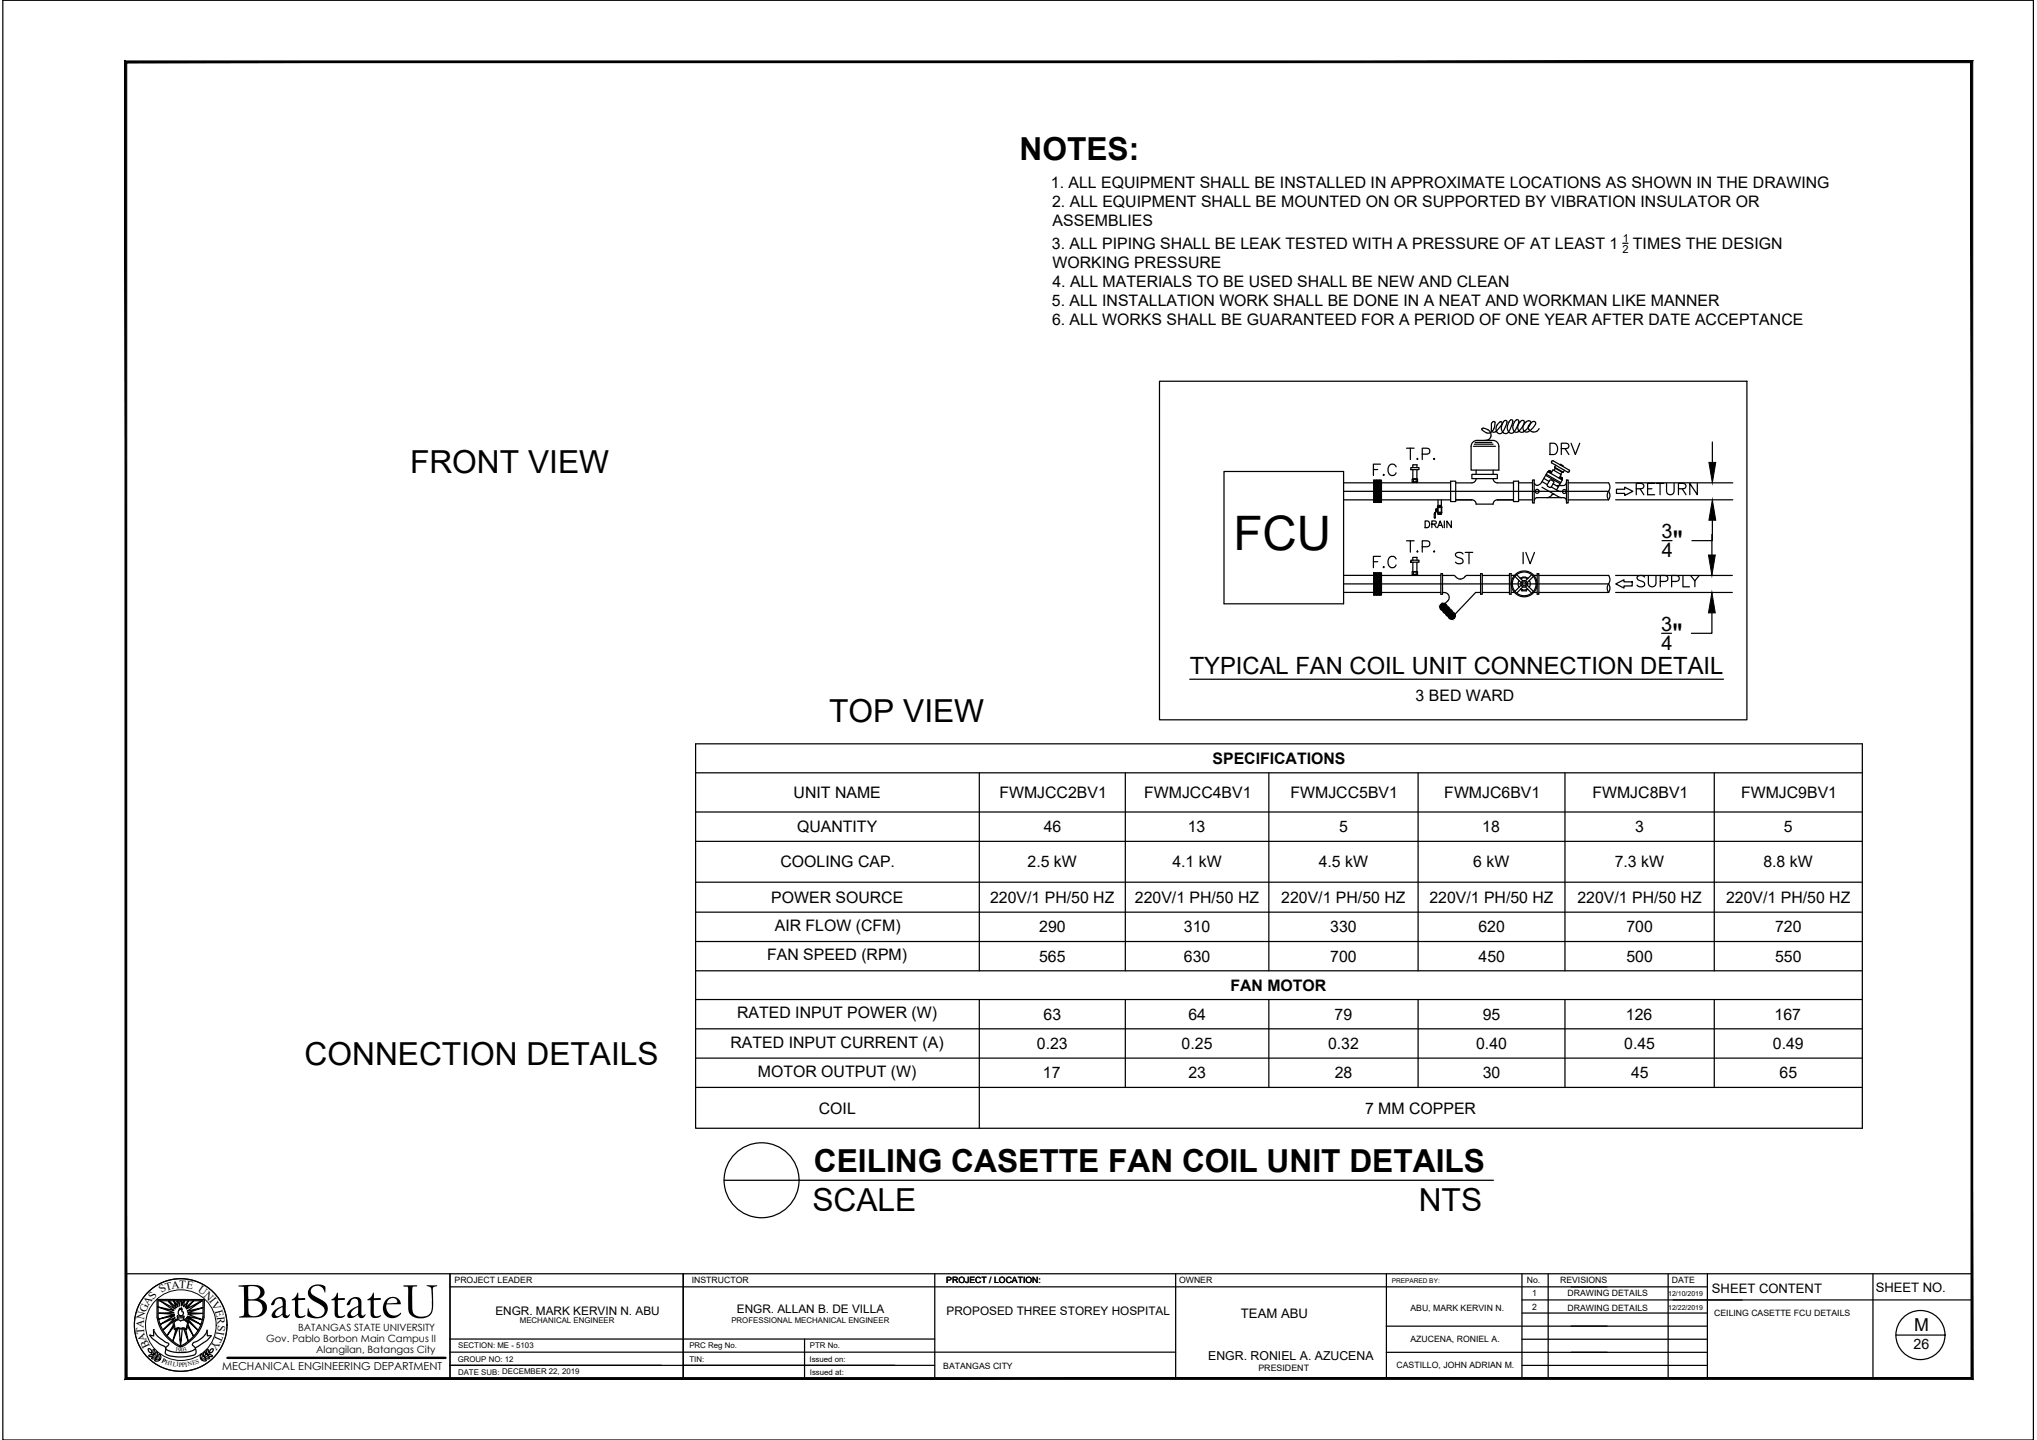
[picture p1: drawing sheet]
<svg xmlns="http://www.w3.org/2000/svg" width="420mm" height="297mm" viewBox="0 0 420 297" stroke-linecap="round" stroke-linejoin="round" font-family="sans-serif">
<!-- layer: 0 -->
<g fill="none" stroke="#000" stroke-width=".25">
<path d="M334.7 50.2h1.1M252.5 97.3h24.6v27.3h-24.6zM277.1 99.6h6.3M283.4 99h1.5v4.6h-1.5zM284.9 99.6h14.3M291.4 96.9v1.9h.9v-1.9M291.6 98.9h-.3v.5M291.6 99.4h-.3M291.6 98.9v.5h.3h.2v-.5M291.6 98.9h.5M292.1 98.9h.3v.5M292.1 99.4h.3"/>
<path d="M292.2 99.4v.2M292.3 99.4h-.9v.2M299.2 99.3h1.1v4.2h-1.1zM300.3 99.6h3.3M303.4 92.1a1.22 1.22 0 0 1 1.3-1.3h3.2a1.22 1.22 0 0 1 1.3 1.3M303.4 92.1v4.9h5.8v-4.9M303.6 97.8h5.2v.9h-5.2zM303.9 92.1h4.6M304.1 91.6h3.9M304.3 91.3h3.4M304.5 97v.8M304.5 98.7a.87 .87 0 0 1-.9 .9"/>
<path d="M307.6 87.4v1a.57 .57 0 0 0 .1 .6 .57 .57 0 0 0 .6 .1 3.6 3.6 0 0 0 1.5-1.9l-.1-.2a1.3 1.3 0 0 0-1.1 1.8 .72 .72 0 0 0 1.1 .5 3.6 3.6 0 0 0 1-2.5h-.5l-.5 1.1M307.6 87.4a.39 .39 0 0 1 .3-.4 .39 .39 0 0 1 .5 .1 1.87 1.87 0 0 1-1.5 2.3 1.47 1.47 0 0 1-1.2-1 1.35 1.35 0 0 1 1.5 .6 1.35 1.35 0 0 1-.1 1.6l-.9 .2M308 98.7a.87 .87 0 0 0 .8 .9M308 97v.8M308.8 99.6h3.4M309.7 87.9a.99 .99 0 0 0 .1 1.2 .99 .99 0 0 0 1.2 .2l.1-.2M310.9 87.9a.98 .98 0 0 0 .1 1.1 .98 .98 0 0 0 1.1 .3 3.7 3.7 0 0 0 1.1-2.6 .63 .63 0 0 0-.9 .6 1.16 1.16 0 0 0 .6 1.9 3.1 3.1 0 0 0 1.5-2.3 .6 .6 0 0 0-1 .3 1.03 1.03 0 0 0-.3 1.3 1.03 1.03 0 0 0 1.2 .6l1-1 .4-.8a.5 .5 0 0 0-.3-.6 .5 .5 0 0 0-.6 .4 1.18 1.18 0 0 0-.1 2h.5M310.9 87.9a1.19 1.19 0 0 1 1-1.3 3.1 3.1 0 0 1-.8 2.6M312.2 99.3h1v4.2h-1zM313.2 99.6h2.9M315.3 87.8a1.12 1.12 0 0 0 .8 1.3 1.12 1.12 0 0 0 1.4-.7M315.3 87.8a1.05 1.05 0 0 1 1.4-.7l.1 .3-.3 .5-1.3 1.2"/>
<path d="M316.1 99h.4v4.7h-.4zM316.5 99.6a.77 .77 0 0 0 .7 .6 .77 .77 0 0 0 .8-.7l1.2-2.2 3 1.7-1.1 2.1M318.1 99.3l1 .7 .5-.9 .4-.1 .5 .4-.5 1M318.4 98.7l1.1 .6M318.8 98l3 1.8M318.9 97.8l3 1.8M319.1 100l.1 .3 .4 .2M319.3 97.3l.2-.2 .4 .3M319.4 97.4l.2-.3 .3 .1-.2 .4M319.5 97.1l.4 .2M319.9 97.7l.4-.8 1.7 1-.4 .7M319.9 97.3l-.1 .3"/>
<path d="M320.1 95.5l3.3 1.9 .2-.1M320.3 95l3.3 1.9 .1 .3M320.3 99.8l1.1 .6M320.7 96.4l1.7 1M320.7 96.6l1.5 .8 .3-.1 .2-.3M320.8 96.6l-.3 .4M321.8 98.7l.2-.3 .3 .2-.2 .3M321.8 98.5l.5 .2M321.9 98.5l-.2 .2M321.9 98.5l.3 .2M322.2 97.4l-.3 .4M322.2 98.7v.3"/>
<path d="M323.1 99.5a.69 .69 0 0 1-.5 .6l-1.5 .1M323.1 99h.4v4.7h-.4zM323.5 99.6h8.3a1.47 1.47 0 0 1 0 1.7M323.7 97.2l-.1 .1M333.2 99.6h24.2M353.2 91.2v4.2M277.1 118.7h6.3M277.1 101.4h54.7M277.1 103.1h6.3M283.4 118.2h1.5v4.6h-1.5zM283.4 101.3l.3 .3M283.4 101.6l.3 .3"/>
<path d="M283.4 101.9l.3 .3M283.4 102.2l.3 .3M283.4 102.5l.3 .3M283.4 102.8l.3 .3M283.4 103l.3 .3M283.4 103.6h.1M283.4 103.1h.1M283.4 102.8h.1M283.4 102.2h.1M283.4 101.6h.1M283.5 119.8l.5 .4M283.7 119.9l-.3 .3"/>
<path d="M283.8 101.2l.4 .4M283.8 101.5l.4 .4M283.8 101.8l.4 .4M283.8 102.1l.4 .4M283.8 102.3l.4 .5M283.8 102.6l.4 .5M283.8 102.9l.4 .4M283.8 103.2l.4 .4 .3-.3M283.8 103.5l.1 .1M284 101.3l-.5 .5M284 103.3l-.3 .3-.3-.2M284 103.1l-.5 .4"/>
<path d="M284 102.8l-.5 .4M284 102.5l-.5 .4M284 102.2l-.5 .4M284 101.9l-.5 .4M284 101.6l-.5 .5M284.1 119.8l.4 .4M284.2 119.6l-.4 .4M284.2 119.9l-.4 .4M284.4 101.2l.4 .4M284.4 101.5l.4 .4M284.4 101.8l.4 .4M284.4 102.1l.4 .4"/>
<path d="M284.4 102.3l.4 .5M284.4 102.6l.4 .5M284.4 102.9l.4 .4M284.4 103.2l.4 .4 .1-.1M284.4 103.5l.1 .1M284.5 101.3l-.4 .5M284.5 103.1l-.4 .4M284.5 102.8l-.4 .4M284.5 102.5l-.4 .4M284.5 102.2l-.4 .4M284.5 101.9l-.4 .4M284.5 101.6l-.4 .5"/>
<path d="M284.7 119.8l.2 .2M284.8 119.6l-.4 .4M284.8 119.9l-.4 .4M284.9 118.7h12.3M284.9 103.2l-.2 .3M284.9 102.9l-.2 .3M284.9 102.6l-.2 .3M284.9 102.3l-.2 .3M284.9 102.1l-.2 .2M284.9 101.8l-.2 .3M284.9 101.5l-.2 .3M284.9 103.1h14.3"/>
<path d="M291.3 118v.5h.3M291.3 118h.3M291.4 116v1.9M291.6 118v.5M291.6 118.5h.5M291.6 118h.5M292.1 118v.5M292.1 118h.3v.5h-.3M292.2 118.6v.1M292.3 116v1.9M292.3 118.6h-.9v.1M292.3 117.9h-.9h.8"/>
<path d="M294 107.5h.4a.74 .74 0 0 1 .5 .7 .74 .74 0 0 1-.5 .6h-.4zM295.3 108.1h.8l.1-.5-.9-.1v1.3M295.8 108.1l.5 .7M296.5 108.8l.6-1.3 .5 1.3M296.6 103.1v1.2M296.7 108.4h.7M297.2 118.3h.3v4.3h-.3zM297.3 103.1v1.2M297.9 107.5v1.3M299.4 107.5v1.3l-1-1.3v1.3M300.3 103.1h3.3M303.6 103.1a.87 .87 0 0 1 .9 .9"/>
<path d="M305.4 118.3h.3v4.3h-.3zM305.7 118.7h5.6M311.3 118.3h.4v4.3h-.4zM312.2 103.1h-3.4a.87 .87 0 0 0-.8 .9h-3.5M312.5 118.9l1.3 1.3M312.8 118.6l1.3 1.2M313.2 103.1h2.9M313.3 119.7a1.26 1.26 0 0 0 0 1.4M315.4 119.7a1.26 1.26 0 0 1 0 1.4M315.9 118.6l-1.3 1.2M316.3 118.9l-1.3 1.3M316.5 103.2l.3-.4 .2-.2 5.5 .1a.67 .67 0 0 1 .6 .6"/>
<path d="M317.1 118.3h.3v4.3h-.3zM317.4 118.7h14.4M318.1 100.5l3.4 2M320 100.4l1.3 .8 .7 .2M320 100.4l-.4 .1M320.6 102h-.4l-.5 .5-.6 .1M321.5 102.5l.6 .1M323.5 103.1h8.3M331.8 118.7a1.47 1.47 0 0 1 0 1.7M331.8 101.3a1.49 1.49 0 0 1 0 1.8 1.49 1.49 0 0 1 0-1.8zM333.2 118.7h24.1M333.2 103.1h24.2"/>
<path d="M342.8 111.5h2.1M353.1 110.3v4.2M353.2 107.3v4.2h-4.2M277.1 120.4h54.7M277.1 122.2h6.3M283.4 120.4v.1M283.4 122.5h.1M283.4 122.2h.1M283.4 121.9h.1M283.4 121.3h.1M283.4 121h.1M283.5 120.3l.5 .5"/>
<path d="M283.5 120l.5 .5M283.5 122.6l.2 .2M283.5 122.3l.4 .5M283.5 122l.5 .5M283.5 121.8l.5 .4M283.5 121.5l.5 .4M283.5 121.2l.5 .4M283.5 120.9l.5 .4M283.5 120.6l.5 .4M283.7 120.2l-.3 .3M283.7 120.5l-.3 .2M283.7 120.8l-.3 .3"/>
<path d="M283.7 121l-.3 .3M283.7 121.3l-.3 .3M283.7 121.6l-.3 .3M283.7 121.9l-.3 .3M283.7 122.2l-.3 .3M283.7 122.5l-.3 .2M284.1 120.3l.4 .5M284.1 120l.4 .5M284.1 122.6l.1 .2M284.1 122.3l.4 .5M284.1 122l.4 .5M284.1 121.8l.4 .4"/>
<path d="M284.1 121.5l.4 .4M284.1 121.2l.4 .4M284.1 120.9l.4 .4M284.1 120.6l.4 .4M284.2 120.2l-.4 .4M284.2 120.5l-.4 .4M284.2 120.8l-.4 .4M284.2 121l-.4 .5M284.2 121.3l-.4 .5M284.2 121.6l-.4 .4M284.2 121.9l-.4 .4M284.2 122.2l-.4 .4"/>
<path d="M284.2 122.5l-.2 .3M284.7 120.3l.2 .3M284.7 122.6l.1 .2M284.7 122.3l.2 .3M284.7 122l.2 .3M284.7 121.8l.2 .2M284.7 121.5l.2 .3M284.7 121.2l.2 .3M284.7 120.9l.2 .3M284.7 120.6l.2 .3M284.7 120l.2 .3M284.8 120.2l-.4 .4"/>
<path d="M284.8 120.5l-.4 .4M284.8 120.8l-.4 .4M284.8 121l-.4 .5M284.8 121.3l-.4 .5M284.8 121.6l-.4 .4M284.8 121.9l-.4 .4M284.8 122.2l-.4 .4M284.8 122.5l-.3 .3M284.9 122.2h12.3M297.4 124.9l.5-.5 2.3 2.4-.5 .5zM297.5 122.2h.4M297.7 124.7l2.3 2.4"/>
<path d="M297.9 122.2a1.01 1.01 0 0 1 .9 .7 1.01 1.01 0 0 1-.2 1.1M298.6 124l-.6 .5M305.4 122.2h-1l-4.3 4.5M305.7 122.2h5.6M311.7 122.2h.7M313.6 121.5l.3 .4h.9l.3-.4M313.7 121.5a1.26 1.26 0 0 0 1.4 0M313.8 120.7l-1.3 1.3M314.1 121.1l-1.3 1.3M314.6 121.1l1.3 1.3M315 120.7l1.3 1.3M316.4 122.2h.7"/>
<path d="M317.4 122.2h14.4M331.8 120.4a1.49 1.49 0 0 1 0 1.8 1.49 1.49 0 0 1 0-1.8zM333.2 122.2h24.1M342.7 130.6h2.1M353.1 126.4v4.2h-4.2M143.5 153.4h240.6v79.3h-240.6zM143.5 159.4h240.6M202 159.4v40.9M232.1 159.4v40.9M245.4 140.1h110.1M261.7 159.4v40.9M292.5 159.4v40.9"/>
<path d="M322.8 159.4v40.9M353.6 159.4v40.9M143.5 167.5h240.6M143.5 173.6h240.6M143.5 182h240.6M143.5 188.2h240.6M143.5 194.2h240.6M143.5 200.3h240.6M143.5 206.2h240.6M143.5 212.2h240.6M143.5 218.3h240.6M202 206.2v26.5"/>
<path d="M232.1 206.2v18.1M261.7 206.2v18.1M292.5 206.2v18.1M322.8 206.2v18.1M353.6 206.2v18.1M143.5 224.3h240.6M149.4 243.5h158.6"/>
<circle cx="317.1" cy="101.3" r=".41"/>
<circle cx="322.7" cy="101.4" r=".41"/>
<circle cx="314.4" cy="120.4" r="2.66"/>
<circle cx="314.4" cy="120.4" r="2.45"/>
<circle cx="314.4" cy="120.4" r=".67"/>
<circle cx="314.4" cy="120.4" r=".42"/>
<circle cx="157.1" cy="243.5" r="7.7"/>
</g>
<!-- layer: AC-HOCK-UP -->
<path d="M239.2 78.6h121.1v69.9h-121.1z" fill="none" stroke="#000" stroke-width=".25"/>
<!-- layer: AC.REF.1ST. -->
<g fill="none" stroke="#000" stroke-width=".25">
<circle cx="297.7" cy="125.2" r=".61"/>
<circle cx="297.7" cy="125.2" r=".76"/>
<circle cx="298.3" cy="125.8" r=".61"/>
<circle cx="298.3" cy="125.8" r=".76"/>
<circle cx="298.9" cy="126.4" r=".61"/>
<circle cx="298.9" cy="126.4" r=".76"/>
<circle cx="299.4" cy="127" r=".61"/>
<circle cx="299.4" cy="127" r=".76"/>
</g>
<g fill="#000" stroke="#000" stroke-width=".21">
<path d="M297.2 125.6l.2 .1zM297.2 125.5l.2 .2z"/>
<path d="M297.2 125.5l.3 .3zM297.1 125.4l.4 .4z"/>
<path d="M297.1 125.4l.5 .4zM297.1 125.3l.5 .5z"/>
<path d="M297.1 125.3l.6 .5zM297.1 125.2l.6 .6z"/>
<path d="M297.1 125.2l.7 .6zM297.1 125.1l.7 .7z"/>
<path d="M297.1 125.1l.9 .7zM297.2 125l.8 .8z"/>
<path d="M297.8 126.2l.2 .1zM297.8 126.1l.2 .2z"/>
<path d="M297.2 125l.8 .7zM297.2 124.9v.1l.8 .7z"/>
<path d="M297.8 126.1l.3 .3zM297.7 126l.4 .4z"/>
<path d="M297.2 124.9l.9 .8h-.1zM297.3 124.8l-.1 .1 .9 .8z"/>
<path d="M297.7 126l.5 .4zM297.7 125.9l.5 .5z"/>
<path d="M297.3 124.8l.9 .8-.1 .1zM297.3 124.8l.9 .8-.8-.9z"/>
<path d="M297.7 125.9l.6 .5zM297.7 125.8l.6 .6z"/>
<path d="M297.4 124.7l.9 .8-.1 .1zM297.4 124.7l.9 .8z"/>
<path d="M298 124.7l.3 .2zM298 124.7l.2 .1z"/>
<path d="M297.5 124.6l.8 .8v.1zM297.5 124.6l.8 .8z"/>
<path d="M297.9 124.6l.4 .4zM297.9 124.6l.4 .3z"/>
<path d="M297.7 125.8l.7 .6zM297.7 125.7l.7 .7z"/>
<path d="M297.6 124.6l.7 .8zM297.6 124.6l.7 .7z"/>
<path d="M297.7 124.6l.6 .7zM297.7 124.6l.6 .5z"/>
<path d="M297.8 124.6l.5 .5zM297.8 124.6l.5 .4z"/>
<path d="M297.7 125.7l.8 .7zM297.7 125.6l.8 .8z"/>
<path d="M298.4 126.8l.2 .1zM298.3 126.7l.3 .2z"/>
<path d="M297.7 125.6l.9 .7zM297.8 125.5l-.1 .1 .9 .7z"/>
<path d="M298.3 126.7l.4 .3zM298.3 126.6l.4 .4z"/>
<path d="M297.8 125.5l.9 .7-.1 .1zM297.9 125.4l-.1 .1 .9 .7z"/>
<path d="M298.3 126.6l.5 .4zM298.3 126.5l.5 .5z"/>
<path d="M297.9 125.4l.9 .8h-.1zM297.9 125.4l.9 .8-.8-.9z"/>
<path d="M298.3 126.5l.6 .5zM298.3 126.4l.6 .6z"/>
<path d="M298 125.3l.8 .8v.1zM298 125.3l.8 .8z"/>
<path d="M298.6 125.3l.2 .2zM298.6 125.3l.2 .1z"/>
<path d="M298.1 125.3l.8 .7-.1 .1zM298.1 125.3l.8 .7z"/>
<path d="M298.5 125.2l.4 .4zM298.5 125.2l.3 .3z"/>
<path d="M298.2 125.2l.7 .8zM298.2 125.2l.7 .7z"/>
<path d="M298.3 126.4l.7 .6zM298.3 126.3l.7 .7z"/>
<path d="M298.3 125.2l.6 .7zM298.3 125.2l.6 .5z"/>
<path d="M298.4 125.2l.5 .5zM298.4 125.2l.5 .4z"/>
<path d="M298.3 126.3l.8 .7zM298.3 126.1l.8 .9z"/>
<path d="M299 127.4l.1 .1zM298.9 127.3l.2 .2z"/>
<path d="M298.3 126.1l.9 .8zM298.4 126.1h-.1l.9 .8z"/>
<path d="M298.9 127.3l.3 .3zM298.9 127.2l.3 .4z"/>
<path d="M298.4 126.1l.9 .7-.1 .1zM298.4 126v.1l.9 .7z"/>
<path d="M298.9 127.2l.4 .4zM298.8 127.1l.5 .5z"/>
<path d="M298.4 126l1 .8h-.1zM298.4 126l1 .8-.9-.9z"/>
<path d="M298.8 127.1l.7 .5zM298.8 127l.7 .6z"/>
<path d="M298.5 125.9l.9 .8v.1zM298.5 125.9l.9 .8z"/>
<path d="M299.2 125.9l.2 .2zM299.2 125.9l.1 .1z"/>
<path d="M298.6 125.8l.9 .8-.1 .1zM298.6 125.8l.9 .8z"/>
<path d="M299.1 125.8l.3 .4zM299.1 125.8l.3 .3z"/>
<path d="M298.8 127l.8 .6zM298.9 126.9l.7 .7z"/>
<path d="M298.7 125.8l.8 .8zM298.7 125.8l.8 .6z"/>
<path d="M298.9 125.8l.6 .6zM298.9 125.8l.6 .5z"/>
<path d="M299 125.8l.5 .5zM299 125.8l.4 .4z"/>
<path d="M298.9 126.9l.8 .7zM298.9 126.8l.8 .8z"/>
<path d="M298.9 126.8l.9 .7zM298.9 126.6v.2l.9 .7z"/>
<path d="M298.9 126.6l1 .8-.1 .1zM298.9 126.6l1 .8-.9-.8z"/>
<path d="M299 126.6l.9 .8zM299 126.6l.9 .8-.8-.9z"/>
<path d="M299.1 126.5l.9 .8-.1 .1zM299.1 126.5l.9 .8z"/>
<path d="M299.7 126.5l.3 .2zM299.7 126.5l.2 .1z"/>
<path d="M299.2 126.4l.8 .8v.1zM299.2 126.4l.8 .8z"/>
<path d="M299.6 126.4l.4 .4zM299.6 126.4l.4 .3z"/>
<path d="M299.3 126.4l.7 .8zM299.3 126.4l.7 .6z"/>
<path d="M299.4 126.4l.6 .6zM299.4 126.4l.6 .5z"/>
<path d="M299.5 126.4l.5 .5zM299.5 126.4l.5 .4z"/>
</g>
<!-- layer: MH-VALVE -->
<g fill="none" stroke="#000" stroke-width=".25">
<path d="M295.8 106.8v-.8h.2v.8M295.8 106.8h.1M296 105.8v.2M296 105.8h.1M296.1 106.8h-.2M296.1 105.1h.2M296.1 105.2h.2M296.3 105.4l-.4 .6M296.3 105.4l.1-.4v.4l-.4 .4M296.3 105h-.2v.3h.2M296.4 105.1h.1M296.4 105.2h.1"/>
<path d="M296.5 104.5h.9v.2h-.9zM296.5 105.7h.9v.1h-.9zM296.5 104.7v1M296.6 104.5v-.2h.7v.2M296.6 104.7v1M296.6 105.8v.3h.7v-.3M296.8 104.3v.2M296.8 105.8v.3M297.1 104.3v.2M297.1 105.8v.3M297.3 104.7v1M297.4 104.7v1"/>
</g>
<!-- layer: MH-SARR -->
<path d="M333.4 100.9h1.7v-.4l1.7 .9-1.7 .8v-.4h-1.7zM333.3 120.4l1.7-.8v.4h1.7v.9h-1.7v.4z" fill="none" stroke="#000" stroke-width=".25"/>
<!-- layer: 0 -->
<path d="M352.5 95.4h1.4l-.7 4.2zM352.4 114.5h1.4l-.7 4.2zM353.2 103.1l.7 4.2h-1.4zM353.1 122.2l.7 4.2h-1.4z" fill="#000" stroke="#000" stroke-width=".21"/>
<!-- layer: .1 -->
<path d="M.6 .1h418.8" fill="none" stroke="#000" stroke-width=".25"/>
<!-- layer: template -->
<g fill="none" stroke="#000" stroke-width=".25">
<path d="M.6 .1v296.9h418.8v-296.9M26 262.7h380.7M31.2 279l.1 .1a.75 .75 0 0 0-.7-.9 .66 .66 0 0 0 .7 .9M31.6 278.4l.2 .1 .2 .3-.2 .6a.8 .8 0 0 1-.2-1zM31.7 274.3v.2a7.1 7.1 0 0 0 3.1 2.7l-.2 .4a.52 .52 0 0 0-.4 .6 .52 .52 0 0 0 .6 .4 6.6 6.6 0 0 0 5.5-.4l-.2-.4a.52 .52 0 0 1-.4-.6 .52 .52 0 0 1 .6-.4l.5-.2a3.6 3.6 0 0 0 1.9-2.2l.1 1.1 .7 .1a12.6 12.6 0 0 1-3.2 2.5v.1a1 1 0 0 1 0 1.1 1 1 0 0 1-1 .4 7.6 7.6 0 0 1-5.1-.4l-.1-.2a1.05 1.05 0 0 0-.8-1.7l-1.9-1.3-.5-.7h.2M31.7 274.4v1.2l-.8-.2M31.7 279.5l-.3 .3h-.7a.58 .58 0 0 1 .9-.3l.1 .1M32.2 278.9a.56 .56 0 0 1 .2 1l-.2-.3zM32.4 268.1h9.8l-.1 3.6a8 8 0 0 1-4.9 6.2 8 8 0 0 1-4.8-6.2zM35.8 273.4l-1.4 2.1 1.4-1.8M35.9 272.7l.2-.1a.77 .77 0 0 1 1.2-.1 .84 .84 0 0 1 1.3 .2h.1l-.3 1.4a1.23 1.23 0 0 0-1.3-.1l-.3-.1-.7 .2zM36.6 271.4l-.1 .3 .4 .2 1-.1 .1-.1-.1-.2h-1.3"/>
<path d="M36.7 272.1l-1.1 .5 .4 1.6 .2 .1a1.04 1.04 0 0 1 1.2-.2l1.1 .1 .4-1.7a.82 .82 0 0 1-.9-.4l-.2 .1M36.7 271.8v.4M36.7 274l-1.1 2.6 .7-2.3M37 269.9l.4 .2v-.3l.1 .3a.4 .4 0 0 0 .3 .6 .53 .53 0 0 1-.6 .7 .75 .75 0 0 1-.2-1.3zM37.1 276.2h.3M37.1 276.3h.3M37.3 276.6h-.1M37.4 276.5h-.2M37.6 274.1l-.4 3.5-.2-3.5M37.8 271.8v.4M37.9 274.1l.9 2.6-.5-2.5M38.2 272l2.7 2.4-2.4-2.6 2.9 1.4-2.8-1.7 3.1 .7-2.9-1.1 3.1-.2-3.2-.1 3.2-1.1-3.3 .7 3.1-2.1-3.2 1.7 1.4-1.7-1.7 1.5 .7-1.5-1 1.3 .1-1.3h-.1l-.4 1.1v-1.1h-.4v1.1l-.4-1.1-.2 .1 .2 1.2-.9-1.3 .6 1.5-1.5-1.5-.2 .2 1.4 1.5-3.1-1.7 2.9 2-3.4-.7 3.4 1.1-3.2 .2 3.3 .2-3.3 1 3.3-.7-3 1.8 3.1-1.4-2.5 2.6 2.7-2.3"/>
<path d="M38.8 273.3l1.1 2.3-1.2-2M41.9 271.6v-3.3h-9.3v3.3a8 8 0 0 0 4.8 6.1M41.9 271.6a8 8 0 0 1-4.8 6.1M42 279.8a.73 .73 0 0 0 .2-1l-.2 .5 .1 .6M42.6 279.4a.74 .74 0 0 0 .3-1.1l-.3 .7 .1 .4M42.8 279.5l.3 .3h.7a.56 .56 0 0 0-.9-.3l-.1 .1M43.3 279l-.1 .1a.67 .67 0 0 1 .7-.8l.1 .2-.2 .4-.6 .2M92.8 262.7v21.6M92.8 265.4h259.4M92.8 278.9h149.7M92.8 276.2h100M140.9 262.7v21.6"/>
<path d="M165.9 276.2v8.1M192.8 262.7v21.6M242.5 262.7v21.6M286 279h66.2M286 273.6h66.2M286 262.7v21.6M313.9 270.9h38.3M313.9 268.1h92.8M313.9 262.7v21.6M313.9 276.3h38.3M319.3 262.7v21.6M344.1 262.7v21.6"/>
<path d="M352.2 262.7v21.6M386.3 262.7v21.6M391.1 275.4h10.1M31.9 280.6l.7-.3 .3 .2-.6 .3-.3-.1zM32.3 280.1l-.5 .2h-.5a.6 .6 0 0 1 .9-.3l.1 .1M33.1 280.3a.69 .69 0 0 1-.2-1l.3 .5-.1 .5M41.4 280.3a.74 .74 0 0 0 .2-1.1l-.3 .5 .1 .6M41.5 280.4l.4 .3h.6a.57 .57 0 0 0-.9-.3l-.1 .1M42.2 280l.3 .3h.7a.56 .56 0 0 0-.9-.4l-.1 .1M92.8 281.6h100M140.9 284.3v-21.6v21.6M313.9 281.7h38.3"/>
<circle cx="37.3" cy="273.3" r="9.6"/>
<circle cx="396.1" cy="275.4" r="5.1"/>
</g>
<path d="M26.1 284.2l-.3 .3 380.7-.3zM25.8 284.5l380.7-.3 .4 .3zM406.5 12.9v271.3l.4 .3zM406.5 12.9l.4-.3v271.9zM26.1 12.9h380.4l.4-.3zM25.8 12.6h381.1l-380.8 .3zM25.8 12.6l.3 271.6v-271.3zM25.8 12.6l.3 271.6-.3 .3z" fill="#000" stroke="#000" stroke-width=".21"/>
<g fill="none" stroke="#000" stroke-width=".21">
<circle cx="37.3" cy="273.3" r="9.6"/>
<circle cx="37.3" cy="273.3" r="7.3"/>
</g>
<path d="M46.9 280.1h45" fill="none" stroke="#000" stroke-width=".5"/>
<text font-size="10.6" x="49" y="271.8">BatStateU</text>
<text font-size="9.8" x="254.4" y="113.5">FCU</text>
<g font-size="6.5">
<text x="210.3" y="33">NOTES:</text>
<text x="84.6" y="97.6">FRONT VIEW</text>
<text x="171" y="148.8">TOP VIEW</text>
<text x="62.8" y="219.6">CONNECTION DETAILS</text>
<text x="167.9" y="241.7">CEILING CASETTE FAN COIL UNIT DETAILS</text>
<text x="167.6" y="249.8">SCALE</text>
<text x="292.6" y="249.8">NTS</text>
</g>
<g font-size="5.9">
<text x="345.1" y="113.6">&quot;</text>
<text x="345" y="132.7">&quot;</text>
</g>
<g font-size="5.7">
<text x="282.2" y="99.5">F.C</text>
<text x="336.2" y="103.4">RETURN</text>
<text x="298.8" y="117.5">ST</text>
<text x="312.9" y="117.5">IV</text>
<text x="336.5" y="122.4">SUPPLY</text>
</g>
<g font-size="5.3">
<text x="288.9" y="96">T.P.</text>
<text x="318.6" y="94.9">DRV</text>
<text x="282.2" y="118.2">F.C</text>
<text x="288.9" y="115">T.P.</text>
</g>
<text font-size="4.9" x="245.4" y="139.1">TYPICAL FAN COIL UNIT CONNECTION DETAIL</text>
<g font-size="4.1">
<text x="342.7" y="111">3</text>
<text x="342.8" y="115">4</text>
<text x="342.6" y="130.1">3</text>
<text x="342.7" y="134.1">4</text>
</g>
<text font-size="3.7" x="394.8" y="274.6">M</text>
<g font-size="3.3">
<text x="216.8" y="38.8">1. ALL EQUIPMENT SHALL BE INSTALLED IN APPROXIMATE LOCATIONS AS SHOWN IN THE DRAWING</text>
<text x="217" y="42.7">2. ALL EQUIPMENT SHALL BE MOUNTED ON OR SUPPORTED BY VIBRATION INSULATOR OR</text>
<text x="217.1" y="46.7">ASSEMBLIES</text>
<text x="217" y="51.3">3. ALL PIPING SHALL BE LEAK TESTED WITH A PRESSURE OF AT LEAST 1</text>
<text x="336.8" y="51.3">TIMES THE DESIGN</text>
<text x="217.1" y="55.2">WORKING PRESSURE</text>
<text x="217.1" y="59.2">4. ALL MATERIALS TO BE USED SHALL BE NEW AND CLEAN</text>
<text x="217" y="63.1">5. ALL INSTALLATION WORK SHALL BE DONE IN A NEAT AND WORKMAN LIKE MANNER</text>
<text x="217" y="67.1">6. ALL WORKS SHALL BE GUARANTEED FOR A PERIOD OF ONE YEAR AFTER DATE ACCEPTANCE</text>
<text x="292" y="144.6">3 BED WARD</text>
<text x="250.1" y="157.6">SPECIFICATIONS</text>
<text x="163.7" y="164.6">UNIT NAME</text>
<text x="206.1" y="164.6">FWMJCC2BV1</text>
<text x="236" y="164.6">FWMJCC4BV1</text>
<text x="266.2" y="164.6">FWMJCC5BV1</text>
<text x="297.9" y="164.6">FWMJC6BV1</text>
<text x="328.5" y="164.6">FWMJC8BV1</text>
<text x="359.1" y="164.6">FWMJC9BV1</text>
<text x="164.4" y="171.6">QUANTITY</text>
<text x="215.3" y="171.7">46</text>
<text x="245" y="171.7">13</text>
<text x="276.2" y="171.7">5</text>
<text x="305.7" y="171.7">18</text>
<text x="337.3" y="171.7">3</text>
<text x="368" y="171.7">5</text>
<text x="161" y="178.9">COOLING CAP.</text>
<text x="211.9" y="178.9">2.5 kW</text>
<text x="241.8" y="178.9">4.1 kW</text>
<text x="272" y="178.9">4.5 kW</text>
<text x="303.9" y="178.9">6 kW</text>
<text x="333" y="178.9">7.3 kW</text>
<text x="363.7" y="178.9">8.8 kW</text>
<text x="159.1" y="186.2">POWER SOURCE</text>
<text x="204.2" y="186.2">220V/1 PH/50 HZ</text>
<text x="234.1" y="186.2">220V/1 PH/50 HZ</text>
<text x="264.3" y="186.2">220V/1 PH/50 HZ</text>
<text x="294.8" y="186.2">220V/1 PH/50 HZ</text>
<text x="325.4" y="186.2">220V/1 PH/50 HZ</text>
<text x="356" y="186.2">220V/1 PH/50 HZ</text>
<text x="159.8" y="192">AIR FLOW (CFM)</text>
<text x="214.4" y="192.3">290</text>
<text x="244.2" y="192.3">310</text>
<text x="274.4" y="192.3">330</text>
<text x="304.9" y="192.3">620</text>
<text x="335.5" y="192.3">700</text>
<text x="366.1" y="192.3">720</text>
<text x="158.2" y="198.1">FAN SPEED (RPM)</text>
<text x="214.3" y="198.4">565</text>
<text x="244.2" y="198.4">630</text>
<text x="274.4" y="198.4">700</text>
<text x="305" y="198.4">450</text>
<text x="335.5" y="198.4">500</text>
<text x="366.1" y="198.4">550</text>
<text x="253.8" y="204.4">FAN MOTOR</text>
<text x="152.1" y="210.1">RATED INPUT POWER (W)</text>
<text x="215.2" y="210.4">63</text>
<text x="245.1" y="210.4">64</text>
<text x="275.3" y="210.4">79</text>
<text x="305.8" y="210.4">95</text>
<text x="335.4" y="210.4">126</text>
<text x="366" y="210.4">167</text>
<text x="150.7" y="216.1">RATED INPUT CURRENT (A)</text>
<text x="213.9" y="216.4">0.23</text>
<text x="243.7" y="216.4">0.25</text>
<text x="273.9" y="216.4">0.32</text>
<text x="304.5" y="216.4">0.40</text>
<text x="335" y="216.4">0.45</text>
<text x="365.7" y="216.4">0.49</text>
<text x="156.3" y="222.1">MOTOR OUTPUT (W)</text>
<text x="215.1" y="222.5">17</text>
<text x="245.1" y="222.4">23</text>
<text x="275.3" y="222.4">28</text>
<text x="305.8" y="222.4">30</text>
<text x="336.4" y="222.4">45</text>
<text x="367.1" y="222.4">65</text>
<text x="168.9" y="229.7">COIL</text>
<text x="281.6" y="229.7">7 MM COPPER</text>
</g>
<text font-size="2.9" x="394.7" y="278.3">26</text>
<g font-size="2.7">
<text x="353.1" y="266.7">SHEET CONTENT</text>
<text x="386.9" y="266.4">SHEET NO.</text>
<text x="255.9" y="271.9">TEAM ABU</text>
</g>
<text font-size="2.5" x="249.2" y="280.5">ENGR. RONIEL A. AZUCENA</text>
<g font-size="2.4">
<text x="102.2" y="271.2">ENGR. MARK KERVIN N. ABU</text>
<text x="152" y="270.9">ENGR. ALLAN B. DE VILLA</text>
<text x="195.3" y="271.3">PROPOSED THREE STOREY HOSPITAL</text>
</g>
<g font-size="2.3">
<text x="334.7" y="52.1">2</text>
<text x="334.7" y="49.9">1</text>
<text x="30.6" y="269.4" transform="rotate(-56 30.6 269.4)">AS</text>
<text x="33.3" y="266.8" transform="rotate(-33 33.3 266.8)">S</text>
<text x="34.3" y="266.2" transform="rotate(-15 34.3 266.2)">T</text>
<text x="35.4" y="265.8" transform="rotate(-6 35.4 265.8)">A</text>
<text x="36.9" y="265.7" transform="rotate(3 36.9 265.7)">T</text>
<text x="38.4" y="265.8" transform="rotate(11 38.4 265.8)">E</text>
<text x="40.7" y="266.4" transform="rotate(36 40.7 266.4)">U</text>
<text x="41.9" y="267.3" transform="rotate(46 41.9 267.3)">N</text>
<text x="43.1" y="268.5" transform="rotate(51 43.1 268.5)">I</text>
<text x="43.5" y="269" transform="rotate(62 43.5 269)">V</text>
<text x="29.6" y="274" transform="rotate(-85 29.6 274)">A</text>
<text x="29.7" y="272.3" transform="rotate(-78 29.7 272.3)">N</text>
<text x="29.8" y="275.1" transform="rotate(-94 29.8 275.1)">T</text>
<text x="30.1" y="270.9" transform="rotate(-66 30.1 270.9)">G</text>
<text x="44.3" y="270.3" transform="rotate(75 44.3 270.3)">E</text>
<text x="44.7" y="275.2" transform="rotate(114 44.7 275.2)">T</text>
<text x="44.7" y="271.7" transform="rotate(84 44.7 271.7)">R</text>
<text x="44.8" y="274.5" transform="rotate(100 44.8 274.5)">I</text>
<text x="44.9" y="273.2" transform="rotate(94 44.9 273.2)">S</text>
<text x="30.3" y="276.5" transform="rotate(-110 30.3 276.5)">A</text>
<text x="31" y="277.7" transform="rotate(-115 31 277.7)">B</text>
<text x="44.1" y="276.5" transform="rotate(122 44.1 276.5)">Y</text>
<text x="45.8" y="282.6">MECHANICAL ENGINEERING DEPARTMENT</text>
</g>
<g font-size="2.1">
<text x="61.5" y="274.5">BATANGAS STATE UNIVERSITY</text>
<text x="54.9" y="276.8">Gov. Pablo Borbon Main Campus II</text>
<text x="65.2" y="279.1">Alangilan, Batangas City</text>
</g>
<g font-size="1.8">
<text x="93.8" y="264.6">PROJECT LEADER</text>
<text x="142.7" y="264.7">INSTRUCTOR</text>
<text x="195.2" y="264.7">PROJECT / LOCATION:</text>
<text x="243.2" y="264.7">OWNER</text>
<text x="314.9" y="264.7">No.</text>
<text x="316" y="267.3">1</text>
<text x="321.8" y="264.7">REVISIONS</text>
<text x="323.3" y="267.4">DRAWING DETAILS</text>
<text x="344.8" y="264.7">DATE</text>
<text x="290.9" y="270.5">ABU, MARK KERVIN N.</text>
<text x="316" y="270.3">2</text>
<text x="323.3" y="270.3">DRAWING DETAILS</text>
<text x="353.6" y="271.4">CEILING CASETTE FCU DETAILS</text>
<text x="290.9" y="276.8">AZUCENA, RONIEL A.</text>
<text x="194.6" y="282.4">BATANGAS CITY</text>
<text x="259.6" y="282.8">PRESIDENT</text>
<text x="288.1" y="282.1">CASTILLO, JOHN ADRIAN M.</text>
</g>
<g font-size="1.6">
<text x="107.2" y="273">MECHANICAL ENGINEER</text>
<text x="150.9" y="273">PROFESSIONAL MECHANICAL ENGINEER</text>
<text x="94.4" y="280.8">GROUP NO: 12</text>
<text x="94.5" y="278">SECTION: ME - 5103</text>
<text x="142.2" y="278.1">PRC Reg No.</text>
<text x="142.2" y="280.9">TIN:</text>
<text x="167" y="280.8">Issued on:</text>
<text x="167" y="278">PTR No.</text>
<text x="94.5" y="283.6">DATE SUB: DECEMBER 22, 2019</text>
<text x="167" y="283.6">Issued at:</text>
</g>
<g font-size="1.4">
<text x="344.1" y="267.3">12/10/2019</text>
<text x="344.1" y="270.3">12/22/2019</text>
</g>
<g font-size="1.3">
<text x="287.1" y="264.6">PREPARED BY:</text>
<text x="33.3" y="280.9" transform="rotate(27 33.3 280.9)">P</text>
<text x="34" y="281.3" transform="rotate(17 34 281.3)">H</text>
<text x="35" y="281.6" transform="rotate(8 35 281.6)">I</text>
<text x="35.6" y="281.7" transform="rotate(10 35.6 281.7)">L</text>
<text x="36.1" y="278.7" transform="rotate(9 36.1 278.7)">1</text>
<text x="36.4" y="281.9" transform="rotate(3 36.4 281.9)">I</text>
<text x="36.7" y="278.8">90</text>
<text x="36.9" y="281.9">P</text>
<text x="37.6" y="281.9" transform="rotate(-8 37.6 281.9)">PI</text>
<text x="38" y="278.8" transform="rotate(-14 38 278.8)">3</text>
<text x="38.8" y="281.9" transform="rotate(-13 38.8 281.9)">N</text>
<text x="39.8" y="281.6" transform="rotate(-14 39.8 281.6)">E</text>
<text x="40.5" y="281.4" transform="rotate(-15 40.5 281.4)">S</text>
</g>
</svg>
